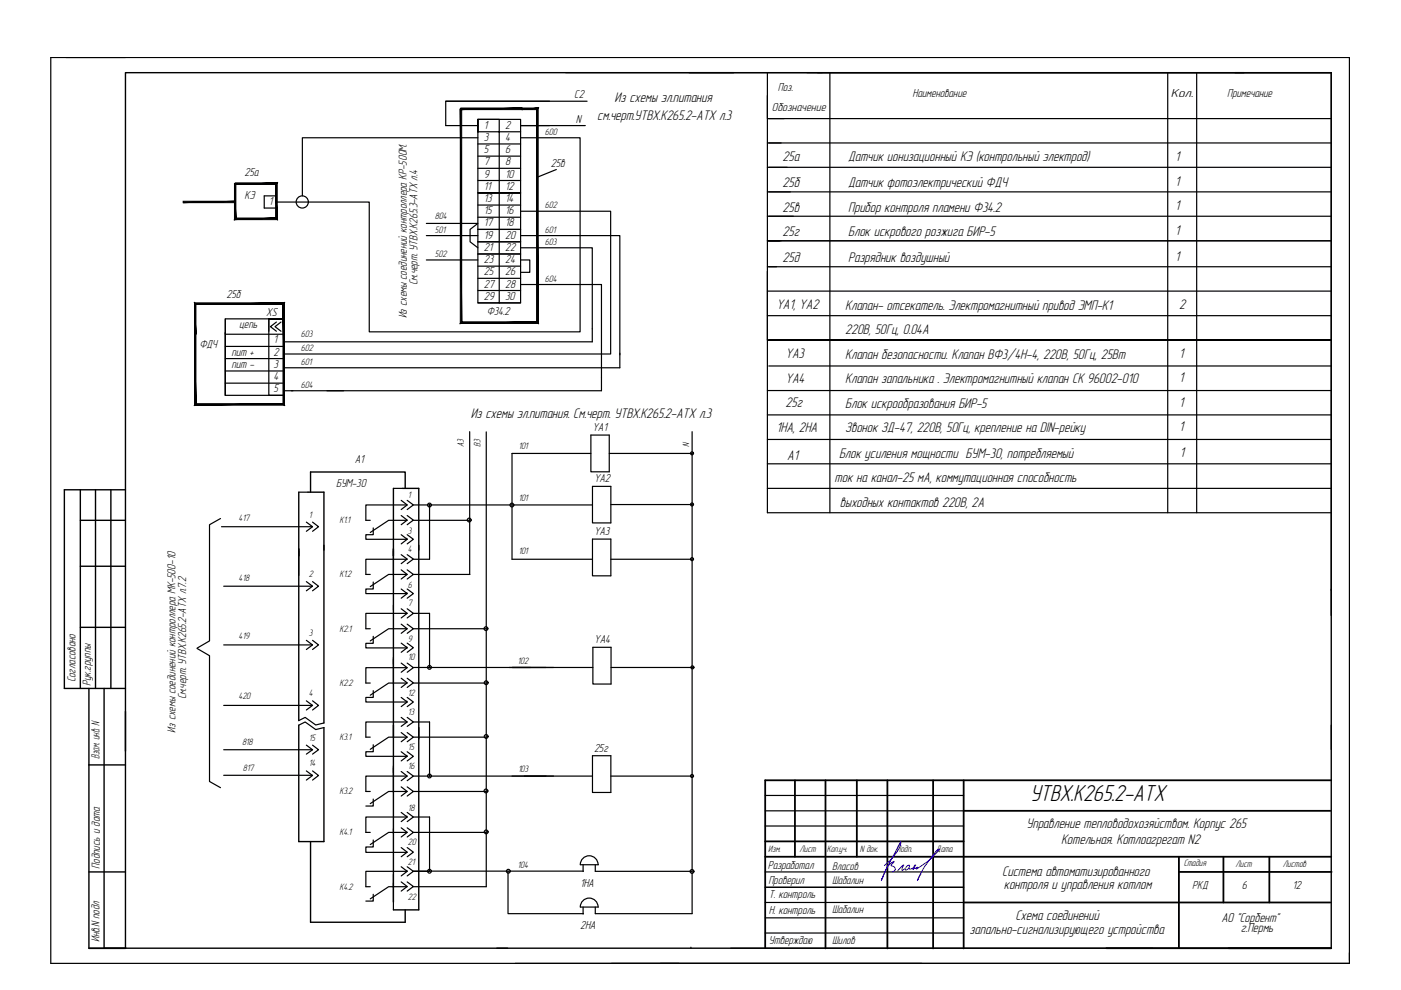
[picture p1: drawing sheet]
<svg xmlns="http://www.w3.org/2000/svg" width="297mm" height="210mm" viewBox="0 0 297 210" stroke-linecap="round" stroke-linejoin="round" font-family="sans-serif">
<!-- layer: 0 -->
<g fill="none" stroke="#000" stroke-width=".25">
<path d="M14 12.2h272.1v191.4M26.6 12.2h-15.8v192.1h275.3v-2.3M119.9 15.4h54.4M162.7 15.4v9.7h3.6M171.1 15.4h111.2h-108.9M176 15.4v93.3M247.6 15.4v93.3M253.7 15.4v93.3M282.3 15.4v109.8M94.5 21.5h22M101.3 29.2h-37.2v12.3M101.3 30.5h9.1"/>
<path d="M101.3 33.1h9.1M101.3 35.7h9.1M101.3 38.3h9.1M110.4 27.9h-9.1v-2.6v38.9h9.1v-38.9h-9.1h4.5v38.9M110.4 29.2h12.6v41.2h-44.7v-27.6h-19.7M110.4 26.6h13.7M118 35.9l-4 1.6M124.5 21.5h-30v5.1h6.8M162.7 30.3h119.6M162.7 35.5h119.6M162.7 20.3v88.4h119.6M163 25.1h119.3"/>
<path d="M58.6 41.5h-2.6v2.6h2.6M90.4 47.4h10.9l-1.6 1.2v2.7l1.6 1.2M90.4 50h10.9M90.4 55.1h10.9M101.3 43.5h9.1M101.3 46.1h9.1M101.3 48.6h9.1M101.3 51.3h9.1M101.3 53.8h9.1M101.3 56.4h9.1M101.3 59h9.1M110.4 40.9h-9.1h9.1"/>
<path d="M110.4 55.1h1.9v2.6h-1.9M110.4 44.8h19.1v30.3h-69.2M110.4 50h21v25.2M110.4 52.5h15.2v20h-65.3M162.7 40.7h119.6M162.7 45.8h119.6M162.7 56.6h119.6M163 51.1h119.3M165.3 51.1h-2.6h2.9M47.8 67.6v16.2v-13.3M47.8 78.7h12.5M47.8 76h12.5"/>
<path d="M47.8 73.4h12.5M57 67.6v16.2h3.3v-16.2M57.6 67.6h2M58.3 67.6h-1.3v2.6M58.6 68.3l-1.3 1 1.3 .9M58.6 67.6h1.7h-12.5v3.3h12.5M59.6 68.3l-1.3 1 1.3 .9M60.2 64.4v21.4h-18.8v-21.4h18.8v3.2M60.3 67.6h-3.3h3.3M101.3 61.6h9.1M101.3 64.2h9.1M110.4 60.3h17.1v22.5h-65.7"/>
<path d="M131.4 74.9v3.1h-71.1M162.7 72.1h119.6h-119.3M162.7 61.7h119.6M162.7 66.9h119.6M163 77.6h119.3M47.8 83.8h12.5M47.8 81.2h12.5M60.3 82.8h1.8M69.3 82.8h3.6M99.6 91.5v30.3M103.1 91.6v96.4h-15.5M125.3 92.2h3.9v7.8h-3.9z"/>
<path d="M125.3 96.1h-16.7v22.5h17M129.2 96.1h17.5M146.7 91.5v102.2h-20.5v-1.4M162.7 82.8h119.6M162.7 88h119.6M162.7 93.2h119.6M162.7 98.3h119.6M46.8 109.9l-2.4 1.4v24.6l-2.6 1.5M47 111.7h19.2M63.3 116.4v5.6M63.3 104.4h2M65 110.7l1.3 1-1.3 .9"/>
<path d="M66.3 110.7l1.2 1-1.2 .9M79.1 111.9v1.5h-1.5v.9h8.7M83.4 116.4v5.6M83.4 103.5h2M85.1 117.6l1.2 .9-1.2 1M85.1 113.4l1.2 .9-1.2 1M85.1 109.3l1.2 1-1.2 1M85.1 106.1l1.2 1-1.2 .9M86.2 114.3h.1M86.3 117.6l1.3 .9-1.3 1M86.3 118.6h-8.7v3.2h.9M86.3 113.4l1.3 .9-1.3 1"/>
<path d="M86.3 109.3l1.3 1-1.3 1M86.3 107.1h-8.7v3.2h.9M86.3 110.3h-3.9l-3.9 2.6M86.3 106.1l1.3 1-1.3 .9M87.6 107.1h38M87.6 110.3h11.9M91.1 106.9v11.7h-3.5M125.6 103.1h3.9v7.8h-3.9zM125.6 114.3h3.9v7.8h-3.9zM129.5 107h17.2M129.5 118.6h17.2M162.7 103.5h119.6"/>
<path d="M41.8 137.5l2.6 1.5v26.7l2.4 1.3M47.4 124.3h18.8M47.4 136.7h18.8M65 135.8l1.3 .9-1.3 1M65 123.3l1.3 1-1.3 1M66.3 135.8l1.2 .9-1.2 1M66.3 123.3l1.2 1-1.2 1M79.1 134.9v1.5h-1.5v1h8.7M79.1 123.4v1.5h-1.5v1h8.7M83.4 128.3v1.1M83.4 139.4v5.6M85.1 129.1l1.2 .9-1.2 1"/>
<path d="M85.1 132.3l1.2 1-1.2 1M85.1 136.4l1.2 .9-1.2 1M85.1 120.8l1.2 1-1.2 1M85.1 124.9l1.2 1-1.2 .9M86.2 137.4h.1M86.2 125.9h.1M86.3 129.1l1.3 .9-1.3 1M86.3 133.3h-3.9l-3.9 2.6M86.3 130h-8.7v3.3h.9M86.3 132.3l1.3 1-1.3 1M86.3 136.4l1.3 .9-1.3 1M86.3 121.8h-3.9l-3.9 2.6"/>
<path d="M86.3 120.8l1.3 1-1.3 1M86.3 124.9l1.3 1-1.3 .9M87.6 133.3h15.5M87.6 121.8h12M87.6 130h3.5v11.6M125.7 137.2h3.9v7.8h-3.9zM47.4 159h18.9M47.4 149.6h18.9M63.3 153.8l1.4-.7 2.2 1.6 1.8-.4M63.3 152.8l1.4-.7 2.2 1.6 1.8-.4M65 158l1.3 1-1.3 .9M65 148.6l1.3 1-1.3 .9"/>
<path d="M66.3 158l1.2 1-1.2 .9M66.3 148.6l1.2 1-1.2 .9M79.1 157.9v1.5h-1.5v1h8.7M79.1 146.4v1.5h-1.5v.9h8.7M85.1 152.1l1.2 1-1.2 .9M85.1 155.3l1.2 1-1.2 1M85.1 159.4l1.2 1-1.2 .9M85.1 147.9l1.2 .9-1.2 1M85.1 143.8l1.2 1-1.2 1M85.1 140.6l1.2 1-1.2 .9M86.2 148.8h.1M86.3 152.1l1.3 1-1.3 .9"/>
<path d="M86.3 156.3h-3.9l-3.9 2.6M86.3 153.1h-8.7v3.2h.9M86.3 155.3l1.3 1-1.3 1M86.3 159.4l1.3 1-1.3 .9M86.3 147.9l1.3 .9-1.3 1M86.3 143.8l1.3 1-1.3 1M86.3 141.6h-8.7v3.2h.9M86.3 144.8h-3.9l-3.9 2.6M86.3 140.6l1.3 1-1.3 .9M87.6 156.3h15.5M87.6 141.5h38.1M87.6 144.8h15.5"/>
<path d="M87.6 153.1h3.5v11.5M129.6 141.5h17.2M282.3 153.8v5.1M47.4 164.4h18.8M65 163.4l1.3 1-1.3 1M66.3 163.4l1.2 1-1.2 1M79.1 169.4v1.5h-1.5M79.1 178.1v1.5h-1.5v1.1h8.7M83.4 162.4v5.6M83.4 175.7v1M85.1 172.3l1.2 .9-1.2 1M85.1 166.8l1.2 1-1.2 1"/>
<path d="M85.1 163.6l1.2 .9-1.2 1M85.1 179.7l1.2 1-1.2 1M85.1 175.5l1.2 1-1.2 1M86.2 160.4h.1M86.2 173.2h.1M86.3 172.3l1.3 .9-1.3 1M86.3 166.8l1.3 1-1.3 1M86.3 164.5h-8.7v3.3h.9M86.3 167.8h-3.9l-3.9 2.6M86.3 163.6l1.3 .9-1.3 1M86.3 179.7l1.3 1-1.3 1M86.3 173.2h-8.7v3.3h.9"/>
<path d="M86.3 176.5h-3.9l-3.9 2.6M86.3 175.5l1.3 1-1.3 1M87.6 173.2h3.5v11.5h-3.5h36.1M87.6 164.5h38M87.6 167.8h15.5M87.6 176.5h15.5M125.6 160.2h3.9v7.8h-3.9zM129.5 164.5h17.2M162.2 171.9h42.1M162.2 175.1h42.1M162.2 168.7h42.1M79.1 189.6v1.5h-1.5"/>
<path d="M83.4 185.4v7.5M85.1 187l1.2 1-1.2 .9M85.1 183.8l1.2 .9-1.2 1M86.2 184.7h.1M86.3 187l1.3 1-1.3 .9M86.3 188h-3.9l-3.9 2.6M86.3 184.7h-8.7v3.3h.9M86.3 183.8l1.3 .9-1.3 1M107.7 184.7v9h16M123.6 183.3v1.5M123.6 192.3v1.5M126.2 183.3v1.4h20.5"/>
<path d="M126.8 183.3a1.88 1.88 0 0 0-1.9-1.9 1.88 1.88 0 0 0-1.9 1.9h3.9M126.8 192.3a1.88 1.88 0 0 0-1.9-1.9 1.88 1.88 0 0 0-1.9 1.9h3.9M162.2 188.1h42.1M162.2 184.9h42.1M162.2 191.3h42.1M162.2 194.6h42.1M162.2 197.8h42.1M146.5 201h.1M154.9 201h89.4"/>
<circle cx="64.1" cy="42.8" r="1.29"/>
<circle cx="146.7" cy="96.1" r=".32"/>
<circle cx="91.1" cy="107.1" r=".4"/>
<circle cx="99.5" cy="110.3" r=".4"/>
<circle cx="108.5" cy="107.1" r=".4"/>
<circle cx="146.7" cy="107" r=".32"/>
<circle cx="146.7" cy="118.6" r=".32"/>
<circle cx="103" cy="133.3" r=".4"/>
<circle cx="91.1" cy="141.5" r=".4"/>
<circle cx="103.1" cy="144.8" r=".4"/>
<circle cx="103.1" cy="156.1" r=".4"/>
<circle cx="146.8" cy="141.5" r=".32"/>
<circle cx="91.1" cy="164.5" r=".4"/>
<circle cx="103" cy="167.7" r=".4"/>
<circle cx="103.1" cy="176.4" r=".4"/>
<circle cx="146.7" cy="164.5" r=".32"/>
<circle cx="91.1" cy="184.7" r=".4"/>
<circle cx="107.8" cy="184.7" r=".4"/>
<circle cx="146.7" cy="184.8" r=".4"/>
</g>
<path d="M146.1 15.4h136.2v185.6h-177M155.5 15.4h-128.9v143.9M63.3 104.4v48.4M65.3 104.4h3.4v48.9M83.4 103.5v87.8M85.4 103.5h3.4v89.4h-5.4M85.9 103.5v-3.4h-20.1v4.3M26.6 150.8v50.2h81M63.3 153.8v24.6h5.4v-24.1M65.8 178.4v17.1h20.1v-2.6" fill="none" stroke="#000" stroke-width=".3"/>
<g fill="#000" stroke="#000" stroke-width=".21">
<path d="M49.9 38.8v.3l8.9-.3zM49.9 39.1l8.9-.3-.4 .3zM58.8 38.8l-.4 .3 .4 7.5zM58.4 39.1l.4 7.5-.4-.4zM49.7 46.6h9.1l-.4-.4zM50 46.2h8.4l-8.7 .4zM49.7 38.9v7.7l.3-.4zM49.7 38.9h.3v7.3z"/>
<path d="M97.7 22.9v.3l13-.3zM97.7 23.2l13-.3v.3zM110.7 22.9v.3l3.4-.3zM110.7 23.2l3.4-.3-.3 .3zM114.1 22.9l-.3 .3 .3 45.4zM113.8 23.2l.3 45.4-.3-.4zM97.6 68.6h16.5l-.3-.4zM97.9 68.2h15.9l-16.2 .4zM97.6 23.1v45.5l.3-.4zM97.6 23.1h.3v45.1z"/>
<path d="M38.8 43h11.1v-.3zM38.8 42.7h11.1l-11.1 .3z"/>
<path d="M41.2 64.2v6.7h.3zM41.2 64.2l.3 .4v6.3zM41.2 64.2l.3 .4 18.8-.4zM41.5 64.6l18.8-.4-.3 .4zM60.3 64.2l-.3 .4 .3 3zM60 64.6l.3 3h-.3z"/>
<path d="M60 64.4l.3 21.5v-21.5zM60 64.4l.3 21.5-.3-.3zM41.2 85.9h19.1l-.3-.3zM41.2 85.9l.3-.3h18.5zM41.2 70.5v15.4l.3-.3zM41.2 70.5h.3v15.1z"/>
</g>
<g fill="none" stroke="#000" stroke-width=".38">
<path d="M162.2 178.4h42.1M168.5 165.4v16.3M175 165.4v35.7M181.7 165.4v16.3M188.1 165.4v35.7M197.8 165.4v35.7M204.3 171.9h77.8M204.3 165.4v35.7M282.3 165.4h-120.1v35.6M162.2 181.7h120.1M204.3 191.3h77.8M250 184.9h32.3"/>
<path d="M250 181.7v19.3M259.4 181.7v9.6M269.1 181.7v9.6M260.5 201h21.8"/>
</g>
<!-- layer: 1 -->
<path d="M18.9 201h7.7M234.6 201h47.7" fill="none" stroke="#000" stroke-width=".38"/>
<path d="M13.6 103.8v42.2M22.1 201h4.5" fill="none" stroke="#000" stroke-width=".3"/>
<!-- layer: MAIN -->
<path d="M13.6 103.8h13M17 103.8v42.2M17 110.3h9.6M20.2 103.8v42.2M23.5 103.8v42.2M17 133h9.6M17 120.1h9.6M13.6 146h13M18.9 146v55M22.1 146v55M18.9 162.2h7.7M18.9 184.9h7.7" fill="none" stroke="#000" stroke-width=".3"/>
<path d="M187.5 183.5a9.4 9.4 0 0 0 3.5-4.8v-.3l-2.8 5.3-1.3 2.9a7.4 7.4 0 0 1 2.4-3.8l.3-.2-.7 .9a.7 .7 0 0 1 .8 .4 .7 .7 0 0 1-.2 .8l-.3 .1M192 184l.2-.3 .6-.3a.8 .8 0 0 1-.8 1l-.2-.2-.6 .3 .4-1.1-1.3 1.3M192.8 184v.3l.4-.1 .5-.3 .4-.5-.2 .2-.3 .8 .5-.3M194.2 184.1l.4-.2h-.1l-.2 .4a14.6 14.6 0 0 0 4.9-4.3h-.1a11.3 11.3 0 0 0-2.8 3.3l-1.8 3.4 .8-1.4" fill="none" stroke="#2e00b8" stroke-width=".21"/>
<text font-size="5.1" x="218.4" y="169.9">УТВХ.К265.2-АТХ</text>
<g font-size="3">
<text x="130.3" y="21.7">Из схемы эл.питания</text>
<text x="126.6" y="25.4">см.черт.УТВХ.К265.2-АТХ л.3</text>
<text x="165.9" y="34.2">25а</text>
<text x="179.8" y="34.2">Датчик ионизационный КЭ (контрольный электрод)</text>
<text x="249.2" y="34.2">1</text>
<text x="165.9" y="39.7">25б</text>
<text x="179.8" y="39.7">Датчик фотоэлектрический ФДЧ</text>
<text x="249.2" y="39.4">1</text>
<text x="165.9" y="44.9">25в</text>
<text x="179.8" y="44.9">Прибор контроля пламени Ф34.2</text>
<text x="249.2" y="44.6">1</text>
<text x="165.9" y="50.1">25г</text>
<text x="179.8" y="50.1">Блок искрового розжига БИР-5</text>
<text x="249.2" y="49.7">1</text>
<text x="165.9" y="55.6">25д</text>
<text x="179.8" y="55.6">Разрядник воздушный</text>
<text x="249.2" y="55.2">1</text>
<text x="164.6" y="65.6">YA1, YA2</text>
<text x="179.2" y="65.7">Клапан- отсекатель. Электромагнитный привод ЭМП-К1</text>
<text x="250" y="65.5">2</text>
<text x="179.2" y="70.9">220В, 50Гц, 0.04А</text>
<text x="166.6" y="76">YA3</text>
<text x="179.2" y="76">Клапан безопасности. Клапан ВФ3/4Н-4, 220В, 50Гц, 25Вт</text>
<text x="250" y="75.8">1</text>
<text x="166.6" y="81.2">YA4</text>
<text x="179.2" y="81.2">Клапан запальника . Электромагнитный клапан СК 96002-010</text>
<text x="250" y="81">1</text>
<text x="99.8" y="88.6">Из схемы эл.питания. См.черт. УТВХ.К265.2-АТХ л.3</text>
<text x="166.6" y="86.4">25г</text>
<text x="179.2" y="86.4">Блок искрообразования БИР-5</text>
<text x="250" y="86.2">1</text>
<text x="164.6" y="91.5">1НА, 2НА</text>
<text x="179.2" y="91.6">Звонок ЗД-47, 220В, 50Гц, крепление на DIN-рейку</text>
<text x="250" y="91.4">1</text>
<text x="166.9" y="97.5">А1</text>
<text x="177.9" y="97.1">Блок усиления мощности БУМ-30, потребляемый</text>
<text x="250.2" y="96.8">1</text>
<text x="177" y="102.2">ток на канал-25 мА, коммутационная способность</text>
<text x="178.1" y="107.6">выходных контактов 220В, 2А</text>
<text x="217.6" y="175.5">Управление тепловодохозяйством. Корпус 265</text>
<text x="225" y="178.9">Котельная. Котлоагрегат N2</text>
<text x="212.5" y="185.7">Система автоматизированного</text>
<text x="212.8" y="188.6">контроля и управления котлом</text>
<text x="205.6" y="198">запально-сигнализирующего устройства</text>
<text x="215.3" y="195.1">Схема соединений</text>
</g>
<g font-size="2.8">
<text x="259" y="195.5">АО &quot;Сорбент&quot;</text>
<text x="263.1" y="197.6">г.Пермь</text>
</g>
<g font-size="2.5">
<text x="121.8" y="20.8">С2</text>
<text x="163.7" y="23.5">Обозначение</text>
<text x="164.9" y="19.3">Поз.</text>
<text x="193.5" y="20.6">Наименование</text>
<text x="248.2" y="20.6">Кол.</text>
<text x="260.2" y="20.6">Примечание</text>
<text x="102.6" y="27.3">1</text>
<text x="102.6" y="29.8">3</text>
<text x="107.1" y="27.3">2</text>
<text x="107.1" y="29.8">4</text>
<text x="122.1" y="26">N</text>
<text x="102.6" y="32.5">5</text>
<text x="102.6" y="35.1">7</text>
<text x="107.1" y="32.5">6</text>
<text x="107.1" y="35.1">8</text>
<text x="116.8" y="35.4">25в</text>
<text x="51.8" y="37.3">25а</text>
<text x="102.6" y="37.6">9</text>
<text x="102.6" y="40.2">11</text>
<text x="107.1" y="37.6">10</text>
<text x="107.1" y="40.2">12</text>
<text x="51.8" y="42.2">КЭ</text>
<text x="57" y="43.5">1</text>
<text x="102.6" y="42.8">13</text>
<text x="102.6" y="45.4">15</text>
<text x="107.1" y="42.8">14</text>
<text x="107.1" y="45.4">16</text>
<text x="102.6" y="48">17</text>
<text x="102.6" y="50.6">19</text>
<text x="102.6" y="53.2">21</text>
<text x="107.1" y="48">18</text>
<text x="107.1" y="50.6">20</text>
<text x="107.1" y="53.2">22</text>
<text x="102.6" y="55.8">23</text>
<text x="102.6" y="58.4">25</text>
<text x="107.1" y="55.8">24</text>
<text x="107.1" y="58.4">26</text>
<text x="48" y="63.1">25б</text>
<text x="88.5" y="60.4" transform="rotate(-90 88.5 60.4)">См.черт. УТВХ.К265.3-АТХ л.4</text>
<text x="102.6" y="61">27</text>
<text x="102.6" y="63.5">29</text>
<text x="107.1" y="61">28</text>
<text x="107.1" y="63.5">30</text>
<text x="50.7" y="69.6">цепь</text>
<text x="56.4" y="67">XS</text>
<text x="86.2" y="67.5" transform="rotate(-90 86.2 67.5)">Из схемы соединений контроллера КР-500М.</text>
<text x="103.2" y="66.8">Ф34.2</text>
<text x="42.3" y="73.8">ФДЧ</text>
<text x="49.1" y="75.4">пит +</text>
<text x="49.1" y="78">пит -</text>
<text x="58" y="72.8">1</text>
<text x="58" y="75.4">2</text>
<text x="58" y="78">3</text>
<text x="58" y="80.6">4</text>
<text x="58" y="83.2">5</text>
<text x="125.6" y="91.4">YA1</text>
<text x="75.2" y="98.1">А1</text>
<text x="71.3" y="103.2">БУМ-30</text>
<text x="126" y="102.2">YA2</text>
<text x="126" y="113.5">YA3</text>
<text x="126" y="136.4">YA4</text>
<text x="16" y="144.7" transform="rotate(-90 16 144.7)">Согласовано</text>
<text x="19.3" y="145.4" transform="rotate(-90 19.3 145.4)">Рук.группы</text>
<text x="39.5" y="148.3" transform="rotate(-90 39.5 148.3)">См.черт. УТВХ.К265.2-АТХ л.7.2</text>
<text x="37.2" y="155.4" transform="rotate(-90 37.2 155.4)">Из схемы соединений контроллера МК-500-10</text>
<text x="21.1" y="160.9" transform="rotate(-90 21.1 160.9)">Взам. инв. N</text>
<text x="126" y="159.4">25г</text>
<text x="21.1" y="184.2" transform="rotate(-90 21.1 184.2)">Подпись и дата</text>
<text x="162.8" y="184.2">Разработал</text>
<text x="123" y="188">1HA</text>
<text x="162.9" y="187.5">Проверил</text>
<text x="163" y="190.5">Т. контроль</text>
<text x="252.8" y="188.5">РКД</text>
<text x="263.3" y="188.5">6</text>
<text x="274" y="188.5">12</text>
<text x="123" y="196.9">2HA</text>
<text x="163" y="193.8">Н. контроль</text>
<text x="21.1" y="199.8" transform="rotate(-90 21.1 199.8)">Инв.N подл</text>
<text x="163" y="200.2">Утверждаю</text>
</g>
<g font-size="2.4">
<text x="176.5" y="184.4">Власов</text>
<text x="176.4" y="187.5">Шабалин</text>
<text x="176.4" y="193.7">Шабалин</text>
<text x="176.4" y="200.2">Шилов</text>
</g>
<g font-size="2">
<text x="115.5" y="28.6">600</text>
<text x="92.2" y="46.4">804</text>
<text x="115.5" y="44.1">602</text>
<text x="92.2" y="49.3">501</text>
<text x="115.5" y="51.9">603</text>
<text x="115.5" y="49.3">601</text>
<text x="92.2" y="54.5">502</text>
<text x="115.5" y="59.7">604</text>
<text x="63.8" y="71.5">603</text>
<text x="63.8" y="77.3">601</text>
<text x="63.8" y="74.4">602</text>
<text x="63.8" y="82.2">604</text>
<text x="98.3" y="94.8" transform="rotate(-90 98.3 94.8)">А3</text>
<text x="101.9" y="94.7" transform="rotate(-90 101.9 94.7)">В3</text>
<text x="109.9" y="95.3">101</text>
<text x="146.1" y="94.8" transform="rotate(-90 146.1 94.8)">N</text>
<text x="86.5" y="105.5">1</text>
<text x="109.9" y="106.2">101</text>
<text x="50.6" y="110.4">417</text>
<text x="65.5" y="109.7">1</text>
<text x="72" y="110.9">К1.1</text>
<text x="86.5" y="113.1">3</text>
<text x="86.5" y="117.1">4</text>
<text x="109.9" y="117.4">101</text>
<text x="50.6" y="123.1">418</text>
<text x="65.5" y="122.3">2</text>
<text x="72" y="122.4">К1.2</text>
<text x="86.5" y="124.6">6</text>
<text x="86.5" y="128.5">7</text>
<text x="50.6" y="135.5">419</text>
<text x="65.5" y="134.7">3</text>
<text x="72" y="133.9">К2.1</text>
<text x="86.5" y="136.1">9</text>
<text x="86.5" y="140">10</text>
<text x="109.7" y="140.9">102</text>
<text x="50.6" y="148.2">420</text>
<text x="65.5" y="147.6">4</text>
<text x="72" y="145.4">К2.2</text>
<text x="86.5" y="147.6">12</text>
<text x="86.5" y="151.6">13</text>
<text x="51.3" y="158">818</text>
<text x="65.5" y="157">15</text>
<text x="72" y="156.9">К3.1</text>
<text x="86.5" y="159.1">15</text>
<text x="51.5" y="163.4">817</text>
<text x="65.5" y="162.3">14</text>
<text x="86.5" y="163">16</text>
<text x="109.8" y="163.7">103</text>
<text x="72" y="168.4">К3.2</text>
<text x="86.5" y="172">18</text>
<text x="72" y="177.1">К4.1</text>
<text x="86.5" y="179.1">20</text>
<text x="86.5" y="183.4">21</text>
<text x="109.7" y="183.9">104</text>
<text x="162.9" y="180.7">Изм.</text>
<text x="169.5" y="180.7">Лист</text>
<text x="175.3" y="180.7">Коп.уч.</text>
<text x="182.3" y="180.7">N док.</text>
<text x="190.1" y="180.7">Подп.</text>
<text x="198.5" y="180.7">Дата</text>
<text x="251" y="183.6">Стадия</text>
<text x="262" y="183.8">Лист</text>
<text x="272" y="183.8">Листов</text>
<text x="72" y="188.6">К4.2</text>
<text x="86.5" y="190.8">22</text>
</g>
</svg>
